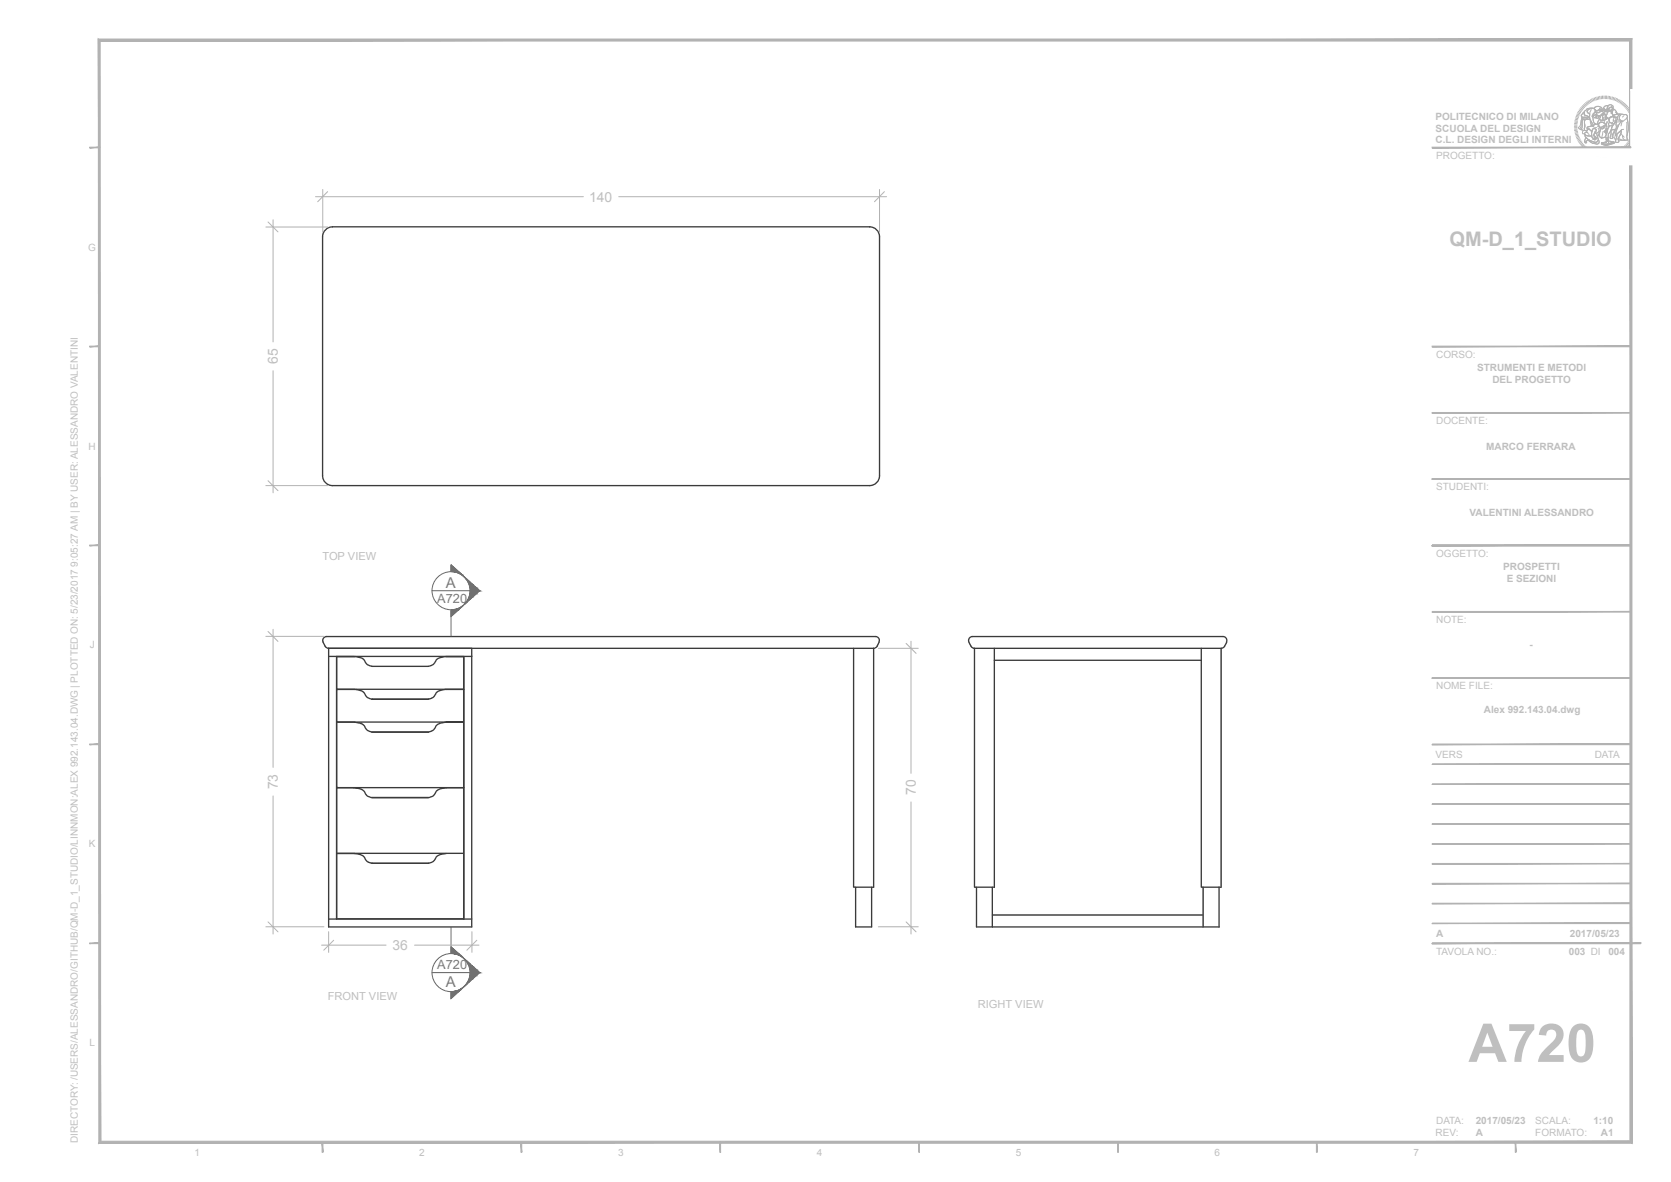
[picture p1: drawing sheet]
<svg xmlns="http://www.w3.org/2000/svg" width="420mm" height="297mm" viewBox="0 0 420 297" stroke-linecap="round" stroke-linejoin="round" font-family="sans-serif">
<g fill="none" stroke="#3b3b3b" stroke-width=".34">
<path d="M82 57.6l1-.5 .6-.1h135.1a2.5 2.5 0 0 1 2.4 2.5v60a2.5 2.5 0 0 1-2.4 2.5h-135.1a2.5 2.5 0 0 1-2.5-2.5v-60a2.49 2.49 0 0 1 .9-1.9zM81.2 161.4l.5 1M81.3 161.4l-.1-.3a.97 .97 0 0 1 .9-1.1h138.3a.97 .97 0 0 1 .6 1.4M81.8 162.4l.3 .4 .5 .1M82.6 162.9h137.1M82.6 165h36M82.6 162.9v70h36v-70M84.6 165v66M84.7 173.3h31.9v24.6h-31.9zM89.1 173.3a2.78 2.78 0 0 1 2.9 1.6l.5 .4 1.1 .4h14.1a2.65 2.65 0 0 0 2.2-1.8l.7-.3 1.6-.3M116.6 165h-4.4a2.84 2.84 0 0 0-3.1 1.8l-1.4 .7h-14.1a2.65 2.65 0 0 1-2.2-1.8l-.7-.4-1.4-.3h-4.6v8.2M116.6 165v66"/>
<path d="M214.6 162.9v60.1h5.1v-60.1M220.5 162.4l-.3 .4-.5 .1M221 161.4l-.4 1M243.6 161.4a1.93 1.93 0 0 0 1.2 1.5h.2M243.6 161.4v-.3a.97 .97 0 0 1 .9-1.1h63.3a.97 .97 0 0 1 .6 1.4M245 162.9v60.1h5v-60.1M245 162.9h62M250 165.9h52M302 162.9v60.1h5v-60.1M307.9 162.4l-.3 .4-.6 .1M308.4 161.4l-.5 1M84.7 181.5h31.9h-4.4a2.98 2.98 0 0 0-3 1.7l-.4 .4-1.1 .4h-14.2a2.38 2.38 0 0 1-2-1.7l-1.1-.6-1.3-.2z"/>
<path d="M116.6 198h-4.4a2.93 2.93 0 0 0-3.1 1.8l-1.4 .6h-14.1a2.26 2.26 0 0 1-2.1-1.6l-.8-.5-1.6-.3h-4.4v32.9h31.9M84.7 214.5h4.4a2.88 2.88 0 0 1 3.1 1.8l.5 .4 .9 .2h14.1a2.7 2.7 0 0 0 2.2-1.7l.7-.4 1.6-.3M84.7 214.4h31.9M82.6 231h36M215.1 223v9.9h4.1v-9.9M245.5 223v9.9h61v-9.9M249.5 223v9.9M249.5 229.9h53M302.5 223v9.9"/>
</g>
<g fill="#b2b2b2" stroke="#b2b2b2" stroke-width=".25">
<path d="M25.3 286.8l-.5 .5 385-.5zM24.8 287.3l385-.5 .5 .5z"/>
<path d="M409.8 10.3v276.5l.5 .5zM409.8 10.3l.5-.5v277.5z"/>
<path d="M25.2 10.3h384.6l.5-.5zM24.7 9.8h385.6l-385.1 .5z"/>
<path d="M24.7 9.8l.6 277-.1-276.5zM24.7 9.8l.6 277-.5 .5z"/>
<path d="M22.6 87.2h2.5v-.2zM22.6 87h2.5l-2.5 .2z"/>
<path d="M22.6 137.1h2.5v-.1zM22.6 137h2.5l-2.5 .1z"/>
<path d="M22.6 187.1h2.5v-.1zM22.6 187h2.5l-2.5 .1z"/>
<path d="M22.6 237.1h2.5v-.1zM22.6 237h2.5l-2.5 .1z"/>
<path d="M22.6 37.2h2.5v-.2zM22.6 37h2.5l-2.5 .2z"/>
<path d="M381 287l.2 2.5v-2.5zM381 287l.2 2.5h-.2z"/>
<path d="M331 287l.2 2.5v-2.5zM331 287l.2 2.5h-.2z"/>
<path d="M281 287l.2 2.5v-2.5zM281 287l.2 2.5h-.2z"/>
<path d="M231 287l.2 2.5v-2.5zM231 287l.2 2.5h-.2z"/>
<path d="M181 287l.2 2.5v-2.5zM181 287l.2 2.5h-.2z"/>
<path d="M131 287l.2 2.5v-2.5zM131 287l.2 2.5h-.2z"/>
<path d="M81 287l.2 2.5v-2.5zM81 287l.2 2.5h-.2z"/>
</g>
<g fill="none" stroke="#b2b2b2" stroke-width=".25">
<path d="M395.9 31.4h.6M395.9 31.7h.6M395.9 31l.7 .1M395.9 30.7l.7 .1M396 30.3l.7 .2M396.1 30l.6 .1M396.2 29.6l.6 .2M396.3 29.3l.6 .2M396.4 28.9l.6 .3M396.5 28.6l.6 .3M396.5 32.1h-.6M396.5 32.4l-.6 .1"/>
<path d="M396.6 32.7l-.7 .1M396.7 28.3l.6 .3M396.7 33l-.7 .2M396.7 33.3l-.6 .2M396.8 33.7l-.6 .2M396.8 28l.6 .3M396.9 34l-.7 .2M397 34.3l-.6 .2M397 27.7l.6 .4M397.1 34.6l-.6 .3M397.2 27.4l.6 .4M397.3 34.9l-.6 .3"/>
<path d="M397.4 35.2l-.6 .3M397.4 27.1l.6 .4M397.6 35.5l-.6 .3M397.7 26.8l.5 .4M397.8 35.7l-.6 .4M397.9 26.6l.5 .4M397.9 36l-.5 .4M398.1 26.3l.5 .5M398.1 36.3l-.5 .4M398.4 36.5l-.6 .4M398.4 26.1l.5 .5M398.6 36.7l-.5 .5"/>
<path d="M398.7 25.8l.4 .6M398.8 36.9l-.4 .6M398.9 25.6l.5 .5M399.1 37.2l-.4 .5M399.2 25.4l.4 .6M399.3 37.4l-.4 .5M399.5 25.2l.4 .6M399.6 37.5l-.4 .6M399.9 25l.3 .6M399.9 37.7l-.4 .6M400.1 37.9l-.3 .6M400.2 24.9l.3 .6"/>
<path d="M400.4 38l-.3 .6M400.5 24.7l.3 .6M400.7 38.2l-.2 .6M400.9 24.6l.2 .6M401 38.3l-.2 .6M401.2 24.5l.2 .6M401.4 38.4l-.2 .7M401.5 24.4l.2 .6M401.7 38.5l-.2 .6M401.9 31.1l.6-.4 .6 .1 .5 .3a.29 .29 0 0 1 .2 .3 .29 .29 0 0 1-.2 .3l-.5 .1a.58 .58 0 0 1-.7 .3 .58 .58 0 0 1-.4-.5zM401.9 24.3l.1 .7M402 38.6l-.2 .6"/>
<path d="M402.2 24.2l.1 .7M402.3 38.6l-.1 .7M402.3 32l.3 .3a.75 .75 0 0 0 .9-.6l.2-.1v-.3l-.7-.6h-.6l-.5 .7-.2-.1v-.5l.5-.8 .2 .2h1.1l.2-.3h.3v-.4l.6 .2 .1 1a.65 .65 0 0 0-.1 1l-.3 .6-.5 .2-.1 .5h-.3l.1 .2h.4l-.1 .4 .2-.3-.3 1.2h-.3a.77 .77 0 0 1-1.1-.1l-.4-.4 .3-.6 .2-1.1M402.6 24.2l.1 .6M402.6 38.7l-.1 .7M402.7 35.9l2-.4 1.1 .2-2 .6zM402.9 24.1l.1 .7M402.9 38.7v.7M403.3 38.8l-.1 .6M403.3 24.1v.7M403.6 38.8v.6M403.6 24.1v.7"/>
<path d="M403.8 36.3l2-.6v.3l-2 .6zM403.9 32.5h.1M403.9 38.7v.7M404 24.1l-.1 .7M404.1 34.6l.2-.1 .2 1-.3-.5-.3 .7zM404.2 38.7l.1 .7M404.4 26.6a.74 .74 0 0 1 .9-.2 .74 .74 0 0 1 .3 .9l-.4 1.2v-.7l.3-.4-.3-.5a.94 .94 0 0 0-.8 1.2l-.2-.1a1.47 1.47 0 0 1 .2-1.4zM404.4 24.2l-.1 .6M404.6 38.7l.1 .7M404.6 29.7a1.48 1.48 0 0 1 2.1 0v.1a1.26 1.26 0 0 1-.8 1.2l-.6 .2-.6-.5-.2-.5zM404.6 27.1l.6-.3 .3 .6-.3 .4a.45 .45 0 0 1-.7-.1 .45 .45 0 0 1 .1-.6zM404.6 31.7l.9-.1-.5 1.2-.6 .9v.7l-.3 .2-.2 .5-.2-1z"/>
<path d="M404.7 24.2l-.1 .7M404.9 38.6l.1 .7M405 24.3l-.1 .6M405.2 32.6l.7-.1-.1 .7a.99 .99 0 0 0-.2 1.4l-.3 .2-.5-.1zM405.2 38.6l.1 .6M405.4 24.4l-.1 .6M405.5 29.2l1-.5 .8-.1-.7 1zM405.5 38.5l.2 .6M405.6 27.3l.5 .4 .7 .9-.6 .2a.56 .56 0 0 1-.7-.1 .56 .56 0 0 1-.1-.7zM405.8 24.5l-.2 .6M405.8 38.3l.3 .7M406.1 24.5l-.3 .7"/>
<path d="M406.1 38.3l.3 .6M406.1 30.6l.3 .1v1.4a.6 .6 0 0 1-.8 .5l-.5 .1 .2-.7zM406.4 24.7l-.2 .6M406.4 38.1l.3 .6M406.6 33.6l1.1-1-.2 1-.6 1.1 .1 .6a.41 .41 0 0 1-.3 .5 .41 .41 0 0 1-.5-.3zM406.7 38l.3 .6M406.7 24.8l-.2 .6M407 37.8l.3 .6M407.1 25l-.4 .6M407.3 37.7l.3 .5M407.4 25.2l-.4 .6M407.5 28.8l.3-.1 .5 .2a.55 .55 0 0 1 .8 .1 .55 .55 0 0 1 0 .7 8.8 8.8 0 0 1 0 4.8l.3 .7h-1.3a1.11 1.11 0 0 1-1.2-.2l.7-1.7 .1-.7-1.5 1.4 .3-1.4a3.6 3.6 0 0 1 1.2-2l.4-.1a.89 .89 0 0 1-.9-.6 .89 .89 0 0 1 .3-1.1z"/>
<path d="M407.5 37.5l.4 .5M407.7 25.3l-.4 .6M407.8 37.3l.4 .5M408 25.6l-.4 .5M408.1 37.1l.4 .5M408.3 25.8l-.5 .5M408.3 36.9l.5 .4M408.5 36.6l.5 .5M408.6 26l-.5 .5M408.8 36.4l.5 .4M408.8 26.2l-.5 .5M409 36.1l.5 .5"/>
<path d="M409.1 26.5l-.5 .5M409.2 35.9l.5 .4M409.3 26.7l-.5 .5M409.4 35.6l.5 .4M409.5 27l-.5 .5M409.5 35.3l.6 .4M409.7 35l.6 .4M409.7 27.3l-.5 .4M409.8 34.7l.6 .3M410 27.6l-.6 .4M410 34.4l.6 .3M410.1 34.1l.6 .3"/>
<path d="M410.1 27.9l-.6 .4M410.2 33.9l.6 .2M410.3 33.5l.6 .2M410.3 28.2l-.6 .4M410.3 33.2l.7 .1M410.4 32.9l.7 .1M410.5 28.6l-.7 .2M410.5 32.6l.6 .1M410.5 32.2l.6 .1M410.5 32h.7M410.5 31.7h.7M410.6 28.9l-.6 .2"/>
<path d="M410.7 29.2l-.6 .2M410.8 29.5l-.6 .2M410.9 29.9l-.6 .1M411 30.3l-.7 .1M411.1 30.6l-.7 .1M411.1 31.3l-.6 .1M411.1 30.9l-.6 .1"/>
</g>
<path d="M403.4 32.9l.2 .1 .2-.5 .5-.2-.4 1.3v-.4h-.4zM403.9 32.5h.1" fill="none" stroke="#b2b2b2" stroke-width=".25"/>
<g fill="none" stroke="#b2b2b2" stroke-width=".25">
<path d="M397.7 29.4h.7a.82 .82 0 0 0 1.2 0l.2 .5-.4 .1a1.7 1.7 0 0 1-1.7-.4zM397.8 29.4v.4M397.9 29.9l-.3 .6v1.3l-.4 .6 .4 .2M398 28.4l.4-.3a.8 .8 0 0 0 .8 1.1l.3 .2a.76 .76 0 0 1-1.1 0l-.5 .1a.53 .53 0 0 1-.3-.5 .53 .53 0 0 1 .3-.5zM398.1 30h.5a1.63 1.63 0 0 0-.1 1.6l-.1 1.2-.8-.3a2.34 2.34 0 0 0 .2-1.9zM398.2 29.9l-.1 .1a1.75 1.75 0 0 0-.3 1.6l-.2 1 .7 .2M398.4 28.1l-.1 .1a.78 .78 0 0 0-.4 1.3l.7-.1a.68 .68 0 0 0 1 0l.1-.1M398.4 33.5a.65 .65 0 0 0 .9 .6l.9-.1M398.5 27.8h.2a1.47 1.47 0 0 1 1.6-.6h.1a.98 .98 0 0 0-1.2 1l.5 .4v.7l-.4-.1a.85 .85 0 0 1-.9-.4 .85 .85 0 0 1 .1-1zM398.6 33.9a1.65 1.65 0 0 0 1.6 .1l.1 .5 .3 .3v.2l.2-.2 .3 .4-.2-.5 .4 .3-.2-.4 .4 .1-.8-.6 .4-.8 .3 .2 .3 1a.77 .77 0 0 1 0 .9 .77 .77 0 0 1-.8 .3l-1.1-.4a1.66 1.66 0 0 1-1.3-1.4zM398.6 33.9h-.1a2.73 2.73 0 0 0 2.1 1.7l.7 .4M398.6 30h.4a.61 .61 0 0 1 .7-.1 .61 .61 0 0 1 .4 .6l.2 .6v.5l-.5 .2a.49 .49 0 0 0-.6 .1 .49 .49 0 0 0-.1 .6h.2l-.4 .5-.4-.2-.1-.3 .1-1a1.52 1.52 0 0 1 .1-1.5z"/>
<path d="M398.6 30a1.63 1.63 0 0 0-.1 1.6l-.1 1.2M398.7 34.5l1.1 .8 1.1 .4a.72 .72 0 0 0 1-.6 .66 .66 0 0 1 0 1 .66 .66 0 0 1-.9 0l-.9-.3-.6-.5a.39 .39 0 0 0-.5 0 .39 .39 0 0 0-.1 .5 .41 .41 0 0 1-.5-.2 .41 .41 0 0 1 .1-.5zM398.7 34.5l-.3 1.1a.26 .26 0 0 0 .2 .3 .26 .26 0 0 0 .3-.2l-.1-.2a.62 .62 0 0 1 1.1 .2l.2 .1a1.65 1.65 0 0 0 2 .1l-.2-.7M398.9 33a.51 .51 0 0 0-.8-.2 .51 .51 0 0 0 .1 .8 .74 .74 0 0 1 .7-.3 .74 .74 0 0 1 .6 .5h.1M399.1 32l1.2-.4 .3 .1a.79 .79 0 0 1 .7-.5 .79 .79 0 0 1 .8 .5 1.02 1.02 0 0 1 .1 1.3 1.02 1.02 0 0 1-1.2 .3l.1-.3a.35 .35 0 0 0 .3-.4 .35 .35 0 0 0-.4-.3h-.4l-.3 .7-.8-.6-.4 .1zM399.1 32.7l.4-.3a.92 .92 0 0 1 .7 1.2v.4a1.65 1.65 0 0 1-1.6-.1l-.2-.4 .7-.2-.2-.3zM399.2 27.7l.7-.4a.77 .77 0 0 1 1.2 .3 .77 .77 0 0 1-.5 1v.2a.84 .84 0 0 0 0 1.1 1.07 1.07 0 0 0 .7 1.3h-.1a.4 .4 0 0 0-.4 .1 .4 .4 0 0 0-.1 .4h-.1a.36 .36 0 0 1-.3-.2 .36 .36 0 0 1 0-.4l-.5-1.2-.1-1.3h-.2a.55 .55 0 0 1-.3-.9zM399.5 32.3l.7 .7M399.5 32.4a.54 .54 0 0 0-.4 .9M399.8 29.9h-1.9a.74 .74 0 0 0-.4 1l-.1 .5-.5 .7 .3 .3M399.9 30.3l.2 1.4M400.1 27.5a2.75 2.75 0 0 0 .1 3.2l.1 .4a.29 .29 0 0 0 0 .5 .29 .29 0 0 0 .4 0 .38 .38 0 0 1 .6-.4l-.1-.1a.98 .98 0 0 1-.6-1.2 1.68 1.68 0 0 1 .5-1.9 1 1 0 0 0-1.4-.8l-.6 .1a1.1 1.1 0 0 0-.6 1.7l1.1 .3"/>
<path d="M400.3 31.6l-.5 .2a.49 .49 0 0 0-.6 .1 .49 .49 0 0 0-.1 .6h.1M400.4 27.2a.98 .98 0 0 0-1.2 1l.5 .4M400.6 32.3h.1a.54 .54 0 0 1 .7 .6l-.3 .1-.4 1.1 .8 .7-.4-.2 .1 .4-.3-.3 .1 .5-.2-.4-.2 .2v-.2l-.2-.2a2.13 2.13 0 0 1 .2-2.3zM400.6 32.3h.1a.54 .54 0 0 1 .7 .6l-.3 .1-.4 1.1 .8 .7-.4-.2 .1 .5-.3-.4 .1 .5-.2-.4-.2 .2v-.2l-.2-.2a2.13 2.13 0 0 1 .2-2.3zM400.6 29.1l.8-.3 .3 .2h-.2a.33 .33 0 0 0-.2 .3 .33 .33 0 0 0 .2 .3h-.2a.54 .54 0 0 1-.7-.5zM400.6 29.1l.3 .5 .5 .1M400.7 28.5l.3-.2 .6-.1-.2 .5-1.1 .5zM400.8 27.3v-.1a1.24 1.24 0 0 1 2 .2l-.1 .2-.5-.2a.75 .75 0 0 1-1.1 .2M400.9 27l.6-.3 1 .3a.32 .32 0 0 1 .4 .2 .32 .32 0 0 1-.3 .4 .32 .32 0 0 1-.3-.3l-.1 .1a.74 .74 0 0 1-.8 .3 .74 .74 0 0 1-.5-.6zM401.1 27.6a.83 .83 0 0 0 1.2-.3 .46 .46 0 0 1 .2 .5 .46 .46 0 0 1-.4 .4l-.1 .1-.5-.2-.5 .2zM401.3 31.2a1.1 1.1 0 0 1 1 .7 1.1 1.1 0 0 1-.3 1.2M401.4 29.1h.9l-.3 .1v.4a.41 .41 0 0 1-.6 0 .41 .41 0 0 1 0-.5z"/>
<path d="M401.4 33.5l.4 1.3a.74 .74 0 0 1-.2 .8 .74 .74 0 0 1-.7 .2M401.4 28.8l.3 .2M401.5 28.5l-.1 .2-1.1 .5M401.5 32.1l-.8 .1M401.6 28.2l-.4 .5M401.7 31.7l.8 .5M401.8 29.1h.5l-.3 .2a.34 .34 0 0 1-.3 .4 .34 .34 0 0 1-.3-.3 .34 .34 0 0 1 .3-.4l.1 .2h-.2M401.8 32.2a.7 .7 0 0 1 .1 .9 .7 .7 0 0 1-.9 .2M401.9 34l.8 .7M401.9 31.4a.95 .95 0 0 1 1-.7 .95 .95 0 0 1 .8 .9h-.3l-1.1 .4M402.1 28.1v.1M402.2 27.7l.1 .1"/>
<path d="M402.2 33.4l.1 1M402.2 30a1.28 1.28 0 0 0-.5 1.3M402.3 27.8h-.1M402.3 32l1.1-.4a.65 .65 0 0 1-.8 .7zM402.3 32.8l-.2 .9-.5 .5M402.5 27.9l.9-.2a.31 .31 0 0 1 .1 .5 .31 .31 0 0 1-.5-.1zM402.6 28.8a.89 .89 0 0 1 1-.1 .89 .89 0 0 1 .4 .9l-.1 .4-.3-.3a.63 .63 0 0 0 0-.8 .63 .63 0 0 0-.8-.1v.1a.9 .9 0 0 1 0 1.4 .43 .43 0 0 1-.6-.2 .43 .43 0 0 1 .2-.6zM402.6 27.5a.79 .79 0 0 1-.8 .8l-.3-.2-.5 .2M402.7 35.9l1.1 .4v.3l-1.1-.4zM402.7 35.9a5.8 5.8 0 0 1 3.1-.2l-2 .6zM402.8 28.8a.59 .59 0 0 1 .7 0 .59 .59 0 0 1 .3 .6l-.1 .1a.5 .5 0 0 1-.1 .6 .5 .5 0 0 1-.6 .1zM403 27.7a.37 .37 0 0 1 .3-.4 .37 .37 0 0 1 .4 .3l.2 .4-.3 .1"/>
<path d="M403 33.1l-.3 1.6 1-.2M403 32.2h.1M403.1 27.5a.49 .49 0 0 1 .5 0 .49 .49 0 0 1 .2 .5l-.2 .1-.2-.4-.4 .1zM403.1 31.8l.1 .1M403.1 32.1l.1 .1M403.2 31.9h-.1M403.2 28.9h.1M403.3 28.9l-.2 .1M403.4 27.8l-.9 .1h.3a.35 .35 0 0 0 .5 .4 .35 .35 0 0 0 .1-.6v.3M403.4 30.2v.7M403.5 31.7a.58 .58 0 0 1-.4 .5 .58 .58 0 0 1-.6-.1M403.5 28.8l.2 .2-.1 .2"/>
<path d="M403.6 28.9a.41 .41 0 0 0-.6-.3 .41 .41 0 0 0 0 .7v.1a.45 .45 0 0 1 .1 .6 .45 .45 0 0 1-.6 .2 .45 .45 0 0 1-.2-.5 1.02 1.02 0 0 1 1.1-1.2l.5 .7a.47 .47 0 0 1-.2 .8l-.1-.3M403.7 29.2l-.2 .1M403.7 29.1l.1 .3a.45 .45 0 0 1-.8 .2M403.7 29.9l-.3 .3h-.4M403.8 36.3v.3M403.9 32.8v.2l.1-.2M403.9 28v-.1a.48 .48 0 0 1 .2 .8l-.2 .4M403.9 33.1l-.1 .5 .2-.3M403.9 27.5l.1 .4M404 29.5l-.1-.5 .2-.4a.44 .44 0 0 0-.2-.7l-.2-.3a.52 .52 0 0 1-.5-.6 .52 .52 0 0 1 .7-.4h.5a1.61 1.61 0 0 0-.2 1.5h.2l.1-.5a.4 .4 0 0 0 .2 .3 .4 .4 0 0 0 .5-.1l-.1 .6 .2-.1 .1 .3a.33 .33 0 0 1 .2 .4 .33 .33 0 0 1-.3 .3l-.7 .4M404.1 30.5l-.2 1.4M404.1 29.7l.4 .3"/>
<path d="M404.2 31.7a.56 .56 0 0 0-.4 .8M404.3 32.3l-.5 .2-.2 .5h-.2l.1 .2h.4M404.3 30.6l-.4 .8M404.4 26.6a.74 .74 0 0 1 .9-.2 .74 .74 0 0 1 .3 .9l-.4 1.2v-.7l.2-.6a.46 .46 0 0 0-.4-.3 .46 .46 0 0 0-.5 .3l-.1 .9-.2-.1a1.47 1.47 0 0 1 .2-1.4zM404.4 26.6a.8 .8 0 0 0-1.1 .7M404.5 27.6a.4 .4 0 0 0 .2 .3 .4 .4 0 0 0 .5-.1M404.6 27.3l.2 .1M404.7 31.7l-.4 .6-.6 1.8 .2 1.1 .2-.6 .2-.1 .2 1.3-.3-.8-.4 1 .1-.8M404.7 27.8h.1M404.7 30.7a.65 .65 0 0 0-.1 1l1-.3 .4-.5M404.7 27.4h.1M404.8 27.7h.1"/>
<path d="M405.1 27.5l.2 .1M405.1 27.5v.1M405.3 28.3l.4 .7M405.4 30.8h.1M405.5 31.6l-.5 1.2-.6 .9-.1 .9M405.6 30.8h-.3M405.6 27.3l.7 .5 .2 .5M405.6 31.1h-.1M405.8 35.7v.3l-2 .6-1.1-.4v-.3M405.9 32.5l-.1 .7a1.21 1.21 0 0 0-.2 1.5l-.2 .1-.6-.1 .3-1v-1M406.1 30.4v.4M406.1 29.4l.4 .1 .2 .4"/>
<path d="M406.2 28.2l.5 .4M406.3 32.5l-1.2 .2M406.3 33.9l-.1 .2 .3 .2M406.4 30.7l-.1 .5a2.47 2.47 0 0 1-.4 2.2l-.1 .6 .2 .9 .3 .2M406.7 29.6a1.04 1.04 0 0 1 .6-.9 1.04 1.04 0 0 1 1 .2 .56 .56 0 0 1 .8 .2 .56 .56 0 0 1-.2 .7l-.6 .5a1.06 1.06 0 0 1-1.6-.5M406.7 29.8l-.6 .9a.74 .74 0 0 1-1.3 0 .81 .81 0 0 1-.1-.9 .81 .81 0 0 1 .9-.4l.2 .1-.2 1a.65 .65 0 0 0 .6-.7 .65 .65 0 0 0-.8-.6v.1a.87 .87 0 0 0-.8 .9M406.7 31.4v.5M407.2 30.6l-.9 .1M407.2 34.8l.6 .4M407.4 28.6l-.9 .1-1.1 .5M407.5 33.6l.9 .9M407.6 30.6l-1 1.7-.4 1.7 1.5-1.4 .5-.1"/>
<path d="M407.7 28.7a.9 .9 0 0 0-.6 1.1 .9 .9 0 0 0 1 .7M407.7 32.6l-.2 1-.6 1.1 .2 .9-.3 .2-.6-.1 .4-2.1M407.8 30.6l-.2 1.1M408 34.1a1.05 1.05 0 0 0 .6 1.1M408.2 29.2l-.2 .2M409 30.8l.1 3.3M409.1 29.7a8.1 8.1 0 0 1 0 4.7l.3 .8h-2.5M66.8 57.1h15.6M67.4 55.8l2.5 2.5M68.7 55.2v30.7M79.3 49.4h67.4M81.2 47.6v10.8"/>
<path d="M82.4 48.2l-2.5 2.5M155.6 49.4h67.3M221.1 47.6v10.8M222.4 48.2l-2.5 2.5M68.7 93.2v30.7M66.8 122h15.6M67.4 120.8l2.5 2.5M66.8 159.9h14.6M67.4 158.7l2.5 2.5M68.7 158.1v34.8M220.9 162.9h10M227.8 161.7l2.5 2.5"/>
<path d="M229.1 161.1v33.2M68.7 200v34.7M229.1 201.5v33.2M66.8 232.9h14.6M67.4 231.7l2.5 2.5M80.9 237.5h16.2M82.6 234.1v5.2M83.9 236.3l-2.5 2.5M104.2 237.5h16.2M118.7 234.1v5.2M119.9 236.3l-2.5 2.5M220.9 232.9h10"/>
<path d="M227.8 231.7l2.5 2.5"/>
</g>
<g fill="#fff" stroke="#fff" stroke-width=".25">
<path d="M413.8 27.6v12.3l-3.7-2.8z"/>
<path d="M385.1 41.4h28.7v-.3zM385.1 37.1l28.7 4-28.7 .3z"/>
<path d="M385.1 37.1l28.7 2.8-3.7-2.8zM385.1 37.1l28.7 2.8v1.2z"/>
<path d="M410.1 22.5l3.7 5.1v-5.1zM410.1 22.5l3.7 5.1-3.7 9.5z"/>
<path d="M148.3 47.9v3.1l5.8-3.1zM148.3 51l5.8-3.1v3.1z"/>
<path d="M67.1 87.5v4.1h3zM67.1 87.5h3v4.1z"/>
<path d="M67.1 194.4v4.1h3zM67.1 194.4h3v4.1z"/>
<path d="M227.5 195.9v4.1h3.1zM227.5 195.9h3.1v4.1z"/>
<path d="M98.6 236v3l4.1-3zM98.6 239l4.1-3v3z"/>
</g>
<path d="M413.8 22.5h-3.7v14.6h-25v4.3h28.7" fill="none" stroke="#fff" stroke-width=".25"/>
<g fill="#b2b2b2" stroke="#b2b2b2" stroke-width=".25">
<path d="M410.1 237.1h2.5v-.1zM410.1 237h2.5l-2.5 .1z"/>
<path d="M360.1 237v.1l50-.1zM360.1 237.1l50-.1v.1z"/>
<path d="M360.1 237v.1l50-.1zM360.1 237.1l50-.1v.1z"/>
<path d="M360.1 232v.1l50-.1zM360.1 232.1l50-.1v.1z"/>
<path d="M360.1 227v.1l50-.1zM360.1 227.1l50-.1v.1z"/>
<path d="M360.1 222v.1l50-.1zM360.1 222.1l50-.1v.1z"/>
<path d="M360.1 217v.1l50-.1zM360.1 217.1l50-.1v.1z"/>
<path d="M360.1 212v.1l50-.1zM360.1 212.1l50-.1v.1z"/>
<path d="M360.1 207v.1l50-.1zM360.1 207.1l50-.1v.1z"/>
<path d="M360.1 202v.1l50-.1zM360.1 202.1l50-.1v.1z"/>
<path d="M360.1 197v.1l50-.1zM360.1 197.1l50-.1v.1z"/>
<path d="M360.1 103.8h50v-.1zM360.1 103.7h50l-50 .1z"/>
<path d="M360.1 120.5h50v-.2zM360.1 120.3h50l-50 .2z"/>
<path d="M360.1 120.3v.2l50-.2zM360.1 120.5l50-.2v.2z"/>
<path d="M360.1 137v.1l50-.1zM360.1 137.1l50-.1v.1z"/>
<path d="M360.1 37.2h50v-.2zM360.1 37h50l-50 .2z"/>
<path d="M360.1 137v.1l50-.1zM360.1 137.1l50-.1v.1z"/>
<path d="M360.1 153.7v.1l50-.1zM360.1 153.8l50-.1v.1z"/>
<path d="M360.1 137v.1l50-.1zM360.1 137.1l50-.1v.1z"/>
<path d="M360.1 137v.1l50-.1zM360.1 137.1l50-.1v.1z"/>
<path d="M360.1 87.2h50v-.2zM360.1 87h50l-50 .2z"/>
<path d="M360.1 170.3v.2l50-.2zM360.1 170.5l50-.2v.2z"/>
<path d="M360.1 170.3v.2l50-.2zM360.1 170.5l50-.2v.2z"/>
<path d="M360.1 192h50zM360.1 192.1l50-.1z"/>
<path d="M360.1 187v.1l50-.1zM360.1 187.1l50-.1v.1z"/>
<path d="M410.1 237.1h2.5v-.1zM410.1 237h2.5l-2.5 .1z"/>
</g>
<g fill="#696969" stroke="#696969" stroke-width=".25">
<path d="M113.4 141.9l1.9 1.7h-1.9z"/>
<path d="M113.4 143.6l2 .1z"/>
<path d="M114.3 143.7l1.4 .3z"/>
<path d="M114.3 143.7h1.1l.3 .3z"/>
<path d="M116 144.3l.6 .6z"/>
<path d="M115.1 144l1 .3z"/>
<path d="M115.1 144h.6l.4 .3z"/>
<path d="M116.6 144.9l.7 .6z"/>
<path d="M117.2 145.5l.8 .7h-.4z"/>
<path d="M117.2 145.5l.8 .7z"/>
<path d="M117.6 146.2l1.2 .7h-.8z"/>
<path d="M117.6 146.2h.4l.8 .7z"/>
<path d="M118 146.9l1.7 .7h-1.5z"/>
<path d="M118 146.9h.8l.9 .7z"/>
<path d="M118.2 147.6l2.4 .8h-2.4z"/>
<path d="M118.2 147.6h1.5l.9 .8z"/>
<path d="M118.2 148.4l1.6 .8h-1.6z"/>
<path d="M118.2 148.4h2.4l-.8 .8z"/>
<path d="M118.2 149.2l.7 .8h-.9z"/>
<path d="M118.2 149.2h1.6l-.9 .8z"/>
<path d="M118 150l.2 .7h-.5z"/>
<path d="M118 150h.9l-.7 .7z"/>
<path d="M117.3 151.3h.1l-.6 .6z"/>
<path d="M117.7 150.7l-.4 .6z"/>
<path d="M117.7 150.7h.5l-.8 .6z"/>
<path d="M115.8 152.6l.7-.4z"/>
<path d="M115 153l.8-.4-.2 .4z"/>
<path d="M115.8 152.6h.2l-.4 .4z"/>
<path d="M114.2 153.2l.8-.2 .3 .2z"/>
<path d="M115 153h.6l-.3 .2z"/>
<path d="M113.4 153.3h1.9l-1.9 1.6z"/>
<path d="M113.4 153.3h1.9z"/>
<path d="M114.2 153.2h1.1z"/>
<path d="M113.4 237.9l1.9 1.7h-1.9z"/>
<path d="M113.4 239.6l1.9 .1z"/>
<path d="M114.2 239.7l1.4 .1z"/>
<path d="M114.2 239.7h1.1l.3 .1z"/>
<path d="M115.8 240.2l.7 .5z"/>
<path d="M115 239.8l1 .4z"/>
<path d="M115 239.8h.6l.4 .4z"/>
<path d="M116.8 241l.6 .5z"/>
<path d="M117.3 241.5l.9 .7h-.5z"/>
<path d="M117.3 241.5l.9 .7z"/>
<path d="M117.7 242.2l1.2 .7h-.9z"/>
<path d="M117.7 242.2h.5l.7 .7z"/>
<path d="M118 242.9l1.8 .8h-1.6z"/>
<path d="M118 242.9h.9l.9 .8z"/>
<path d="M118.2 243.7l2.4 .7h-2.4z"/>
<path d="M118.2 243.7h1.6l.8 .7z"/>
<path d="M118.2 244.4l1.5 .8h-1.5z"/>
<path d="M118.2 244.4h2.4l-.9 .8z"/>
<path d="M118.2 245.2l.6 .8h-.8z"/>
<path d="M118.2 245.2h1.5l-.9 .8z"/>
<path d="M118 246v.7h-.4z"/>
<path d="M118 246h.8l-.8 .7z"/>
<path d="M117.2 247.4h.1l-.7 .6z"/>
<path d="M117.6 246.7l-.4 .7z"/>
<path d="M117.6 246.7h.4l-.7 .7z"/>
<path d="M116 248.5l.6-.5z"/>
<path d="M115.1 248.9l.9-.4-.3 .4z"/>
<path d="M116 248.5h.1l-.4 .4z"/>
<path d="M114.3 249.1l.8-.2 .3 .2z"/>
<path d="M115.1 248.9h.6l-.3 .2z"/>
<path d="M113.4 249.2h1.9l-1.9 1.7z"/>
<path d="M113.4 249.2h1.9z"/>
<path d="M114.3 249.1h1.1z"/>
</g>
<g fill="none" stroke="#696969" stroke-width=".25">
<path d="M108.6 148.4h9.6M113.4 143.6v-1.7l7.2 6.5-7.2 6.5v-1.6M113.4 154.9v5M113.4 239.6v-1.7l7.2 6.5-7.2 6.5v-1.7M113.4 232.9v5M108.6 244.4h9.6"/>
<circle cx="113.4" cy="148.4" r="4.8"/>
<circle cx="113.4" cy="244.4" r="4.8"/>
</g>
<text font-size="13.4" fill="#bfbfbf" x="369.2" y="266.9">A720</text>
<text font-size="5" fill="#bfbfbf" x="364.5" y="61.8">QM-D_1_STUDIO</text>
<g font-size="3.8" fill="#7c7c7c">
<text x="112.1" y="147.6">A</text>
<text x="112.1" y="247.9">A</text>
</g>
<g font-size="3.5" fill="#bfbfbf">
<text x="148.1" y="50.7">140</text>
<text x="69.9" y="91.5" transform="rotate(-90 69.9 91.5)">65</text>
<text x="69.9" y="198.4" transform="rotate(-90 69.9 198.4)">73</text>
<text x="230.3" y="199.8" transform="rotate(-90 230.3 199.8)">70</text>
<text x="98.7" y="238.7">36</text>
</g>
<g font-size="3.2" fill="#7c7c7c">
<text x="109.9" y="151.5">A720</text>
<text x="109.9" y="243.6">A720</text>
</g>
<g font-size="2.8" fill="#bfbfbf">
<text x="81.1" y="140.7">TOP VIEW</text>
<text x="82.4" y="251.4">FRONT VIEW</text>
<text x="245.9" y="253.4">RIGHT VIEW</text>
</g>
<g font-size="2.5" fill="#bfbfbf">
<text x="360.9" y="30">POLITECNICO DI MILANO</text>
<text x="361" y="33">SCUOLA DEL DESIGN</text>
<text x="361" y="36.1">C.L. DESIGN DEGLI INTERNI</text>
<text x="361.1" y="39.9">PROGETTO:</text>
<text x="22.2" y="63">G</text>
<text x="361.1" y="89.9">CORSO:</text>
<text x="371.4" y="93.3">STRUMENTI E METODI</text>
<text x="375.2" y="96.3">DEL PROGETTO</text>
<text x="361.1" y="106.5">DOCENTE:</text>
<text x="22.3" y="113">H</text>
<text x="373.7" y="113">MARCO FERRARA</text>
<text x="361.1" y="123.2">STUDENTI:</text>
<text x="369.5" y="129.6">VALENTINI ALESSANDRO</text>
<text x="361.1" y="139.9">OGGETTO:</text>
<text x="378" y="143.3">PROSPETTI</text>
<text x="378.9" y="146.3">E SEZIONI</text>
<text x="361.1" y="156.5">NOTE:</text>
<text x="22.6" y="163">J</text>
<text x="384.6" y="163">-</text>
<text x="361.1" y="173.2">NOME FILE:</text>
<text x="373.1" y="179.1">Alex 992.143.04.dwg</text>
<text x="360.9" y="190.4">VERS</text>
<text x="401" y="190.4">DATA</text>
<text x="22.4" y="213">K</text>
<text x="361.1" y="240">TAVOLA NO.:</text>
<text x="361.1" y="235.4">A</text>
<text x="394.5" y="240">003 DI</text>
<text x="394.7" y="235.4">2017/05/23</text>
<text x="404.4" y="240">004</text>
<text x="22.5" y="263">L</text>
<text x="19.6" y="287.3" transform="rotate(-90 19.6 287.3)">DIRECTORY: /USERS/ALESSANDRO/GITHUB/QM-D_1_STUDIO/LINNMON:ALEX 992.143.04.DWG | PLOTTED ON: 5/23/2017 9:05:27 AM | BY USER: ALESSANDRO VALENTINI</text>
<text x="361" y="285.4">REV:</text>
<text x="361.1" y="282.5">DATA:</text>
<text x="371.1" y="285.4">A</text>
<text x="371.1" y="282.4">2017/05/23</text>
<text x="386" y="282.4">SCALA:</text>
<text x="386" y="285.4">FORMATO:</text>
<text x="400.6" y="282.4">1:10</text>
<text x="402.5" y="285.4">A1</text>
<text x="48.9" y="290.4">1</text>
<text x="105.4" y="290.4">2</text>
<text x="155.4" y="290.4">3</text>
<text x="205.4" y="290.4">4</text>
<text x="255.4" y="290.4">5</text>
<text x="305.4" y="290.4">6</text>
<text x="355.4" y="290.4">7</text>
</g>
</svg>
